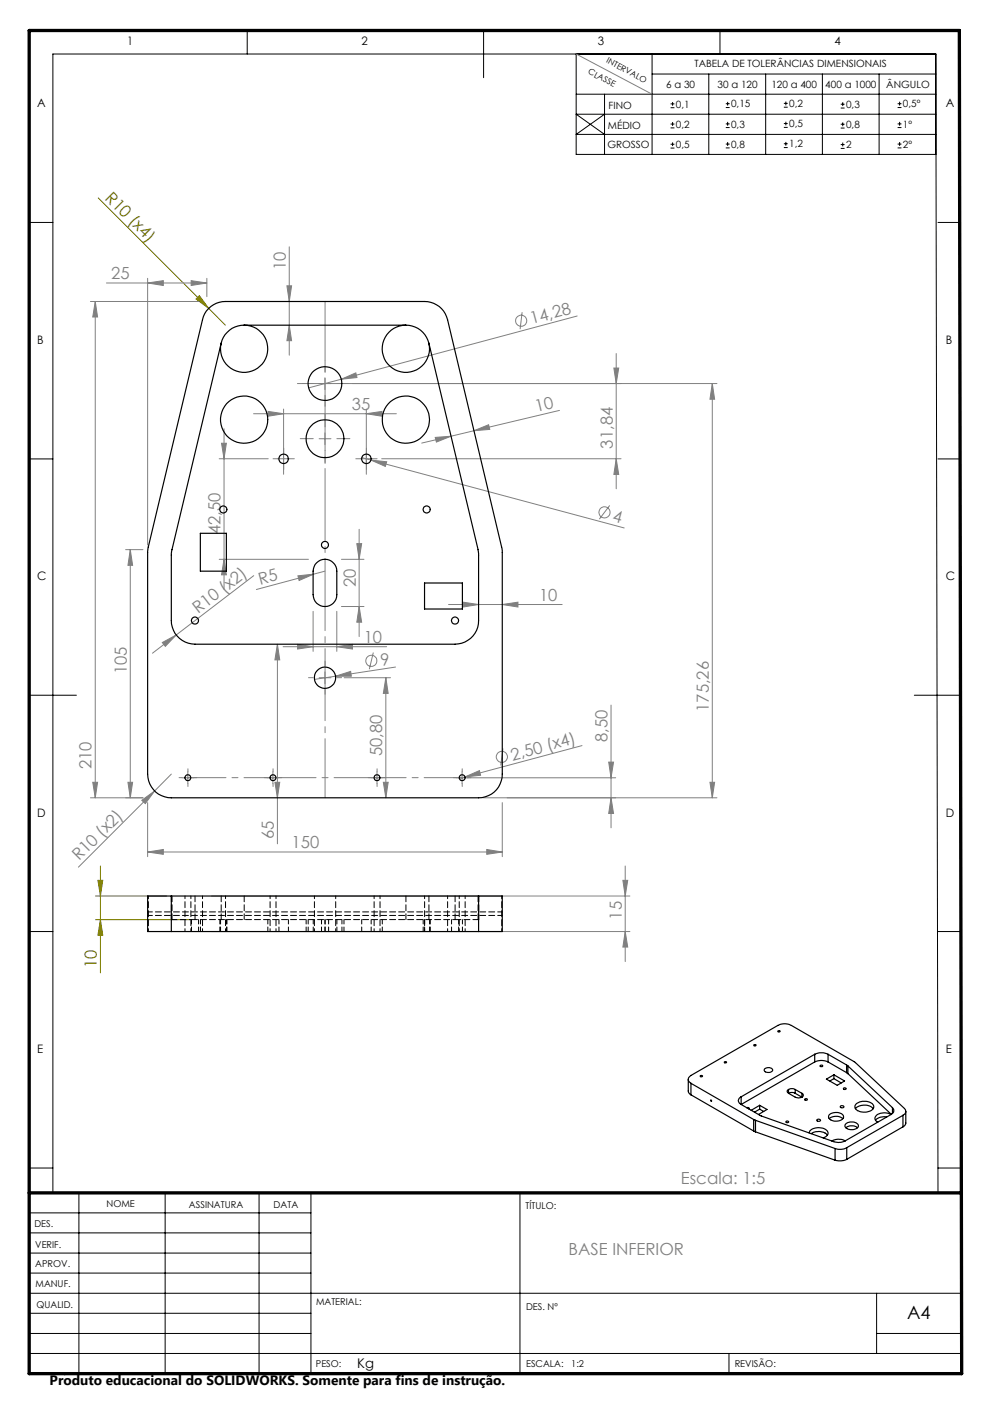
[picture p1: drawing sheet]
<svg xmlns="http://www.w3.org/2000/svg" width="210mm" height="297mm" viewBox="0 0 210 297" stroke-linecap="round" stroke-linejoin="round" font-family="sans-serif">
<g fill="none" stroke="#000" stroke-width=".21">
<path d="M52.3 6.5v4.9M102.3 6.5v9.9M121.8 19.9h76.1M121.8 11.4v21.3h76.1v-21.3M127.8 19.9v12.8M137.9 15.7h60M137.9 11.4v21.3M149.9 15.7v17M152.3 6.5v4.9M161.9 15.7v17M173.9 15.7v17M185.9 15.7v17"/>
<path d="M197.9 11.4l.5 240.9M197.9 11.4h-186.7v240.9M127.8 24.2l-6 4.2h76.1M141.8 26.2h.8M141.8 31.3h.8M141.8 27.1h.8M141.8 30.5h.8M141.8 22.8h.8M141.8 22h.8M142.2 21.6v.8M142.2 25.8v.8M142.2 30.1v.8"/>
<path d="M153.5 27h.8M153.5 26.2h.8M153.5 22.8h.8M153.5 21.9h.8M153.5 31.3h.8M153.5 30.5h.8M153.9 21.6v.7M153.9 25.8v.8M153.9 30.1v.8M165.8 26.9h.8M165.8 26.1h.8M165.8 22.7h.8"/>
<path d="M165.8 21.9h.8M165.8 31.2h.8M165.8 30.4h.8M166.2 21.5v.8M166.2 25.7v.8M166.2 30v.8M177.8 27.1h.8M177.8 26.3h.8M177.8 22.9h.8M177.8 22h.8M177.8 31.4h.8M177.8 30.6h.8"/>
<path d="M178.2 21.6v.8M178.2 25.9v.8M178.2 30.2v.8M189.8 27h.8M189.8 26.2h.8M189.8 22.8h.8M189.8 21.9h.8M189.8 31.3h.8M189.8 30.5h.8M190.3 21.5v.8M190.3 25.8v.8M190.3 30.1v.8"/>
<path d="M197.9 24.2h-76.1l6 4.2M6.2 47.1h5M198.4 47.1h4.6M6.2 97.1h5M198.4 97.1h4.7M6.2 147.1h10M193.4 147.1h9.7M6.2 197.1h5M198.4 197.1h4.8M6.2 256.6h59.6M6.2 247.1h5M16.7 252.3v38.3"/>
<path d="M34.9 252.3v38.3M54.8 252.3v38.3M65.8 252.3v38.3M110 252.3v38.3M198.4 247.1h4.9M6.2 260.8h59.6M6.2 277.8h59.6M6.2 273.6h197.1M6.2 265.1h59.6M6.2 269.3h59.6M185.4 273.6v12.7M6.2 282.1h59.6"/>
<path d="M6.2 286.3h197.1M154.2 286.3v4.3M185.4 282.1h17.9"/>
</g>
<path d="M6.2 6.5h196.7l.5 284.1h-197.2zM6.2 252.3h197.1" fill="none" stroke="#000" stroke-width=".7"/>
<g fill="none" stroke="#808080" stroke-width=".21">
<path d="M121.8 11.4l16.1 8.5M22.5 59.9h21.2M31.2 59.9l3.3-.5v1zM31.2 58.9v56.4M40.4 59.4l3.3 .5-3.3 .5zM43.7 58.9v3.9M61.2 52.2v22.9M19.1 63.8h23.6M20.1 63.8l.5 3.3h-1zM20.1 63.8v105M60.7 60.5h1l-.5 3.3zM61.2 68.8l.5 3.3h-1z"/>
<path d="M68.7 79.9v2.5M110.4 66l-.4 3.6M122.1 66.8l-49.9 13.4M129.8 77.9h1l-.5 3.2zM130.3 74.8v28.6M46.4 97h10.3M46.8 93.8h1.1l-.5 3.2zM47.4 90.7v34M53.6 87.5h30.2M56.7 87l3.3 .5-3.3 .5zM58.7 97h2.5M60 86.5v13.8"/>
<path d="M62.9 81.1h88.7M67.5 92.8h2.5M68.7 91.6v2.4M72.2 80.2l3-1.3 .3 1zM72.2 80.2l-6.9 1.9M76.2 97h2.5M76.5 96.8l2 .5M77.5 87.5l3.3-.5v1zM77.5 86.5v13.8M78.5 97.3l3.3 .4-.3 1zM78.5 97.3l53.5 14.4M80.7 97h50.6"/>
<path d="M92 92.5l3.4-.2-3.1 1.2zM95.4 92.3l-6.2 1.4M100.2 91.1l3.1-1.3 .3 1zM118.3 86.8l-22.9 5.5M130.3 97l.5 3.4h-1zM150.6 81.1l.5 3.4h-1zM150.6 81.1v87.7M26.6 116.3h3.6M27.6 116.3v52.5M27.6 116.3l.4 3.3h-.9zM46.4 118.3h18.8M47.4 118.3l.5 3.3h-1.1z"/>
<path d="M72.2 118.3h4.8M75.5 115h1l-.5 3.3zM76 112v22.7M128.9 106.9l-2.1 2.9M34.3 135.9l3-1.6-2.3 2.4zM53.7 121.8l-21.5 16.4M58.7 136.3l.5 3.3h-1.1zM58.7 136.3v42.2M59.9 136.8h21.9M62.9 136.3l3.3 .5-3.3 .5zM63 121.8l3.3-.3-3 1.3zM66.2 129.3v8.5"/>
<path d="M66.3 121.5l-12.1 3.2M68.7 120.8l-2.4 .7M71.2 136.8l3.3-.5v1zM71.2 129.3v8.5M72.2 128.3h4.8M76 128.3l.5 3.3h-1zM79 138l-.9 3.6M94.9 127.9h24M97.9 127.4l3.3 .5-3.3 .5zM106.2 127.9l3.3-.5v1zM67.5 143.4h2.5M68.7 142.1v2.5"/>
<path d="M70.9 143l3.3-1 .1 1zM70.9 143l-4.4 .7M72.8 143.4h9.8M81.6 143.4l.5 3.3h-1zM81.6 143.4v25.4M83.6 141.1l-12.7 1.9M106.4 158.3l-.5 3.6M123.1 157.7l-24.8 6.7M129.2 149.2v25.9M19.1 168.8h11.1M19.6 165.5h1l-.5 3.3zM27.1 165.5h.9l-.4 3.3z"/>
<path d="M30 169.3l2.7-2-2 2.7zM31.2 169.8v11.4M32.7 167.3l-16.1 16.1M36.2 163.8l-3.5 3.5M38.5 164.5h2.5M39.7 163.3v2.5M56.5 164.5h2.5M57.7 163.3v2.5M58.1 165.5h1.1l-.5 3.3zM78.5 164.5h2.5M79.7 163.3v2.5M81.1 165.5h1l-.5 3.3z"/>
<path d="M97.7 163.3v2.5M98.3 164.4l3.1-1.4 .2 1zM98.3 164.4l-1.2 .3M102.2 168.8h49.4M102.9 179.7l3.3 .5-3.3 .5zM106.2 169.8v11.4M128.7 161.2h1.1l-.6 3.3zM129.2 168.8l.6 3.3h-1.1zM130.2 164.5h-33.7M150.1 165.5h1l-.5 3.3zM31.2 180.2l3.3-.5v1zM31.2 180.2h75"/>
<path d="M44.7 197.1h88.5M44.7 189.5h88.5M131.7 186.2h1.1l-.6 3.3zM132.2 197.1l.6 3.2h-1.1zM132.2 183.2v20.2"/>
<circle cx="110.2" cy="67.9" r="1.18"/>
<circle cx="127.8" cy="108.4" r="1.18"/>
<circle cx="78.5" cy="139.8" r="1.18"/>
<circle cx="106.1" cy="160.1" r="1.18"/>
</g>
<path d="M20.8 41.9l23.3 23.3M41.5 63.2l.7-.7 1.9 2.7zM44.1 65.2l3.6 3.6M20.2 194.6h20M20.2 189.5h15M20.7 186.2h1l-.5 3.3zM21.2 194.6l.5 3.2h-1zM21.2 183.2v22.6" fill="none" stroke="#808000" stroke-width=".21"/>
<g fill="none" stroke="#808080" stroke-width=".21" stroke-dasharray="15.2 1.3 1.3 1.3">
<path d="M68.7 78.6v-2.3M58.7 97h-1M60 95.8v-1M60 98.3v1M61.2 97h1M66.2 92.8h-2.7M66.2 81.1h-2.3M68.7 90.3v-2.8M68.7 95.3v2.7M68.7 83.6v2.3M71.2 92.8h2.8M71.2 81.1h2.4"/>
<path d="M76.2 97h-1M77.5 95.8v-1M77.5 98.3v1M78.7 97h1M66.2 143.4h-1M68.7 140.9v-1M68.7 145.9v1M71.2 143.4h1M38.5 164.5h-.6M39.7 163.3v-.7M39.7 165.8v.6M41 164.5h.6"/>
<path d="M56.5 164.5h-.6M57.7 163.3v-.7M57.7 165.8v.6M59 164.5h.6M78.5 164.5h-.6M79.7 163.3v-.7M79.7 165.8v.6M81 164.5h.6M96.5 164.5h-.6M97.7 163.3v-.7M97.7 165.8v.6M99 164.5h.6"/>
</g>
<path d="M68.7 63.8v105" fill="none" stroke="#808080" stroke-width=".21" stroke-dasharray="15.2 1.3 1.3 1.3" stroke-dashoffset="2.7"/>
<path d="M39.7 164.5h58" fill="none" stroke="#808080" stroke-width=".21" stroke-dasharray="15.2 1.3 1.3 1.3" stroke-dashoffset="7.2"/>
<path d="M128.7 161.2h1.1l-.6 3.3zM129.2 168.8l.6 3.3h-1.1z" fill="#808080"/>
<g fill="#808000">
<path d="M41.5 63.2l.7-.7 1.9 2.7z"/>
<path d="M21.2 194.6l.5 3.2h-1zM20.7 186.2h1l-.5 3.3z"/>
</g>
<g fill="#808080">
<path d="M70.9 143l3.3-1 .1 1z"/>
<path d="M72.2 80.2l3-1.3 .3 1z"/>
<path d="M63 121.8l3.3-.3-3 1.3z"/>
<path d="M98.3 164.4l3.1-1.4 .2 1z"/>
<path d="M34.3 135.9l3-1.6-2.3 2.4z"/>
<path d="M30 169.3l2.7-2-2 2.7z"/>
<path d="M78.5 97.3l3.3 .4-.3 1z"/>
<path d="M97.9 127.4l3.3 .5-3.3 .5zM106.2 127.9l3.3-.5v1zM62.9 136.3l3.3 .5-3.3 .5zM71.2 136.8l3.3-.5v1z"/>
<path d="M102.9 179.7l3.3 .5-3.3 .5zM31.2 180.2l3.3-.5v1zM40.4 59.4l3.3 .5-3.3 .5zM31.2 59.9l3.3-.5v1zM77.5 87.5l3.3-.5v1zM56.7 87l3.3 .5-3.3 .5z"/>
<path d="M92 92.5l3.4-.2-3.1 1.2zM100.2 91.1l3.1-1.3 .3 1z"/>
<path d="M132.2 197.1l.6 3.2h-1.1zM131.7 186.2h1.1l-.6 3.3z"/>
<path d="M27.1 165.5h.9l-.4 3.3zM27.6 116.3l.4 3.3h-.9zM61.2 68.8l.5 3.3h-1zM60.7 60.5h1l-.5 3.3zM47.4 118.3l.5 3.3h-1.1zM46.8 93.8h1.1l-.5 3.2zM76 128.3l.5 3.3h-1zM75.5 115h1l-.5 3.3z"/>
<path d="M81.6 143.4l.5 3.3h-1zM81.1 165.5h1l-.5 3.3zM150.6 81.1l.5 3.4h-1zM150.1 165.5h1l-.5 3.3zM20.1 63.8l.5 3.3h-1zM19.6 165.5h1l-.5 3.3zM58.7 136.3l.5 3.3h-1.1zM58.1 165.5h1.1l-.5 3.3zM129.8 77.9h1l-.5 3.2zM130.3 97l.5 3.4h-1z"/>
</g>
<g fill="none" stroke="#000" stroke-width=".25">
<path d="M44.1 65.3a4.9 4.9 0 0 1 3.6-1.5h42.1a4.9 4.9 0 0 1 4.9 3.8l11.5 48.8v47.4a5 5 0 0 1-5 5h-65a5 5 0 0 1-5-5v-47.2l11.6-49a4.4 4.4 0 0 1 1.3-2.3zM46.8 72.6l-10.5 44.1-.1 14.6a5 5 0 0 0 5 5h55a5 5 0 0 0 5-5l-.1-15-10.4-43.7M51.6 68.8a5 5 0 0 0-4.8 3.8M51.6 68.8a5 5 0 0 1 5 5.4 5 5 0 0 1-5.8 4.5 5 5 0 0 1-4-6.1M51.6 68.8h34.2M85.8 68.8a5 5 0 0 1 4.9 3.8M85.8 68.8a5 5 0 0 0-4.9 5.4 5 5 0 0 0 5.7 4.5 5 5 0 0 0 4.1-6.1M42.4 112.8h5.5v8h-5.5zM67 119.1a2.49 2.49 0 0 1 2.7-.6 2.49 2.49 0 0 1 1.5 2.3v5a2.5 2.5 0 0 1-2.5 2.5 2.5 2.5 0 0 1-2.5-2.5v-5a2.72 2.72 0 0 1 .8-1.7zM89.8 123.3h8v5.5h-8zM36.2 189.5h-5v7.6h5M36.2 189.5v7.6"/>
<path d="M36.2 189.5h65M36.2 197.1h65M101.2 189.5h5v7.6h-5M101.2 189.5v7.6M145.6 228.3v2.6l.1 .3 .4 .4M146.1 229.2a.89 .89 0 0 1-.5-.9 .89 .89 0 0 1 .5-.8l18.4-10.6a3 3 0 0 1 2.9 0l13.3 7.7 10.6 9.9a.84 .84 0 0 1-.3 1.4M146.1 229.2l13.3 7.6M146.1 229.2v2.4M146.1 231.6l13.3 7.7M148.1 227.5l.5 .1a.21 .21 0 0 1-.3 .2 .21 .21 0 0 1-.2-.3zM153.2 224.6h.3l.2 .1-.3 .2zM156.7 233.6l4.2 2.4 15.4 5.5a3.3 3.3 0 0 0 2.5-.2"/>
<path d="M156.7 232a.85 .85 0 0 0-.6 .8 .85 .85 0 0 0 .6 .8M156.7 232v1.6M157.9 234.3h.1a.24 .24 0 0 1 .3 0 .24 .24 0 0 1 .1 .3M159.4 236.8l.4 .2M159.4 239.3l.4 .1M159.4 236.8v2.5M159.5 221h.4a.21 .21 0 0 1-.3 .3 .21 .21 0 0 1-.1-.3zM159.8 237l16.8 6M159.8 239.4l16.8 6M159.8 237v2.4M160.7 233.8l1.5 .9-1.8 1.1M160.7 233.8l-1.8 1.1"/>
<path d="M160.7 233.8v.8M160.7 234.6l-1.1 .7M160.7 234.6l.8 .5M161.7 226.1h.1a.96 .96 0 0 1 1.6 .4 1.09 1.09 0 0 1-1.8-.2zM166.2 237.3a.3 .3 0 0 1 .3-.2 .3 .3 0 0 1 .3 .3 .33 .33 0 0 1-.6-.1zM166.8 230.5a1.5 1.5 0 0 1 1.4 0M166.8 230.5a.43 .43 0 0 0-.3 .4 .43 .43 0 0 0 .3 .4M166.8 231.3l1.4 .8a1.5 1.5 0 0 0 1.4 0M166.8 231.3a1.5 1.5 0 0 1 1.4 0M166.8 230.5v.8M168.2 230.5l1.4 .8M168.2 230.5v.8"/>
<path d="M168.2 231.3l1.4 .8M169.6 231.3a.42 .42 0 0 1 .3 .4 .42 .42 0 0 1-.3 .4M169.6 231.3v.8M170.2 232.5a.28 .28 0 0 1 .3-.1 .28 .28 0 0 1 .2 .3h-.1a.25 .25 0 0 1-.3 .1 .25 .25 0 0 1-.1-.3zM171.1 239.6a2.23 2.23 0 0 1 2.9-.9 1 1 0 0 1 1 .6 1 1 0 0 1-.3 1.1l-.6 .3M171.5 239.8a2.78 2.78 0 0 1 3.5 .3M172.3 223a3.3 3.3 0 0 1 2.8 0M172.3 224.6a3.3 3.3 0 0 1 2.8 0M172.3 223l-15.6 9M172.3 224.6l-15.6 9M172.3 223v1.6M172.8 236.9a.35 .35 0 0 1 .4-.2 .35 .35 0 0 1 .2 .5 .38 .38 0 0 1-.4 0 .38 .38 0 0 1-.2-.3z"/>
<path d="M173.4 225.4h.1a.27 .27 0 0 1 .3-.1 .27 .27 0 0 1 .2 .3 .3 .3 0 0 1-.4 .1 .3 .3 0 0 1-.2-.3zM174.8 228.3l1.6-.9 2.2 1.3-1.5 .9zM175.1 223l3.9 2.3M175.1 224.6l3.9 2.3M175.1 223v1.6M175.4 236.6a2.36 2.36 0 0 1 2.9 0M175.4 235.8a2.1 2.1 0 0 1 3 .3 1.25 1.25 0 0 1-1.7 1.1 1.15 1.15 0 0 1-1.4-1.2zM176.4 227.4v.8M176.4 228.2l1.5 .9M176.4 228.2l-.9 .5M177.8 234l.1-.1a.34 .34 0 0 1 .4 0 .34 .34 0 0 1 .1 .3l-.1 .1a.34 .34 0 0 1-.4 .1 .34 .34 0 0 1-.1-.4zM178.4 230.2l.1-.1a.25 .25 0 0 1 .3 0 .25 .25 0 0 1 .1 .3 .28 .28 0 0 1-.3 .1 .28 .28 0 0 1-.2-.3z"/>
<path d="M178.9 237.8a1.8 1.8 0 0 1 2.6 .3 1.62 1.62 0 0 1-2.4 .6 .56 .56 0 0 1-.2-.9zM178.9 238.5h.1a2.16 2.16 0 0 1 2.4 0M179 225.3l.3 .2M179 226.9l.3 .2M179 225.3v1.6M179.3 225.5l9.4 8.8M179.3 227.1l9.2 8.6M179.3 225.5v1.6M180.9 234.5a2.72 2.72 0 0 1 3.7 0M181.1 233.5a2.64 2.64 0 0 1 3.6 .4 1.41 1.41 0 0 1-1.6 1.4 2.15 2.15 0 0 1-2.3-1.1zM187.5 236.3h-.2a2.3 2.3 0 0 0-2.1 .7M188.5 235.8a2.77 2.77 0 0 0-3.4 .4 .81 .81 0 0 0 .5 1.2"/>
<path d="M188.5 235.8l-9.7 5.5M188.7 234.3a.86 .86 0 0 1-.2 1.5M188.7 234.3v1.2M191 235.9l-11.9 6.9M191 235.9v2.5M191 238.4l-11.9 6.8M191.6 235.1v2.6l-.6 .7M176.6 243v2.4M178.8 241.3h-.1a2.99 2.99 0 0 0-2.8 .1M179.1 242.8a3 3 0 0 1-2.5 .2M179.1 245.2l-1.2 .4-1.3-.2M179.1 242.8v2.4"/>
<circle cx="51.6" cy="88.8" r="5"/>
<circle cx="60" cy="97.1" r=".99"/>
<circle cx="68.7" cy="81.2" r="3.6"/>
<circle cx="68.7" cy="92.8" r="4"/>
<circle cx="77.5" cy="97.1" r="1"/>
<circle cx="85.8" cy="88.8" r="5"/>
<circle cx="47.2" cy="107.8" r=".74"/>
<circle cx="68.7" cy="115.3" r=".74"/>
<circle cx="90.2" cy="107.8" r=".74"/>
<circle cx="41.2" cy="131.3" r=".75"/>
<circle cx="96.2" cy="131.3" r=".75"/>
<circle cx="68.7" cy="143.4" r="2.25"/>
<circle cx="39.7" cy="164.5" r=".63"/>
<circle cx="57.7" cy="164.5" r=".62"/>
<circle cx="79.7" cy="164.5" r=".63"/>
<circle cx="97.7" cy="164.5" r=".63"/>
<circle cx="164.7" cy="218.1" r=".2"/>
<circle cx="150.4" cy="232.8" r=".14"/>
</g>
<path d="M36.2 189.5v5M36.2 194.5h5M36.4 189.5v5M41.2 194.5v-5M46.8 194.5v-5M51.6 189.5v5M85.8 194.5v-5M90.7 189.5v5M96.2 189.5v5M96.2 194.5h5M101.1 194.5v-5M101.2 194.5v-5" fill="none" stroke="#000" stroke-width=".21" stroke-dasharray="1.3 .6"/>
<path d="M96.2 194.5h-55" fill="none" stroke="#000" stroke-width=".21" stroke-dasharray="1.3 .6" stroke-dashoffset=".8"/>
<g fill="none" stroke="#000" stroke-width=".21" stroke-dasharray="1.3 .6" stroke-dashoffset=".3">
<path d="M31.2 193.7h75M40.5 194.5v2.5M42 197v-2.5M42.4 194.5v2.5M46.5 194.5v2.5M46.6 194.5v2.5M47.9 194.5v2.5M48 197v-2.5M56.6 197v-2.5M59 194.5v2.5M61 197v-2.5M64.7 194.5v2.5"/>
<path d="M65.2 194.5v2.5M66.2 194.5v2.5M68 194.5v2.5M68.7 194.5v2.5M69.5 197v-2.5M71.2 197v-2.5M72.3 197v-2.5M72.7 197v-2.5M76.5 194.5v2.5M78.5 197v-2.5M80.8 194.5v2.5M89.5 194.5v2.5"/>
<path d="M89.8 194.5v2.5M90.8 197v-2.5M91 197v-2.5M95.5 194.5v2.5M97 197v-2.5M97.8 194.5v2.5M106.2 192.9h-75"/>
</g>
<g fill="none" stroke="#000" stroke-width=".21" stroke-dasharray="1.3 .6" stroke-dashoffset=".7">
<path d="M31.4 197v-7.5M39.1 189.5v7.5M40.4 197v-7.5M42.8 189.5v7.5M47.7 197v-7.5M57.1 189.5v7.5M58.4 197v-7.5M66.5 189.5v7.5M71 197v-7.5M79.1 189.5v7.5M80.4 197v-7.5M89.8 189.5v7.5"/>
<path d="M94.7 197v-7.5M97.1 189.5v7.5M98.4 197v-7.5M106.1 189.5v7.5"/>
</g>
<text font-size="3.9" x="191.8" y="279.1">A4</text>
<g font-size="3.5" fill="#808000">
<text x="22" y="42" transform="rotate(45 22 42)">R10 (x4)</text>
<text x="20.5" y="204.8" transform="rotate(-90 20.5 204.8)">10</text>
</g>
<g font-size="3.5" fill="#808080">
<text x="23.5" y="59.1">25</text>
<text x="60.4" y="57.1" transform="rotate(-90 60.4 57.1)">10</text>
<text x="112.5" y="68.6" transform="rotate(-15 112.5 68.6)">14,28</text>
<text x="74.4" y="86.8">35</text>
<text x="113.4" y="87.2" transform="rotate(-13 113.4 87.2)">10</text>
<text x="129.6" y="94.9" transform="rotate(-90 129.6 94.9)">31,84</text>
<text x="46.6" y="113" transform="rotate(-90 46.6 113)">42,50</text>
<text x="129.4" y="110.2" transform="rotate(15 129.4 110.2)">4</text>
<text x="55" y="123.7" transform="rotate(-15 55 123.7)">R5</text>
<text x="75.2" y="124.2" transform="rotate(-90 75.2 124.2)">20</text>
<text x="41.9" y="129.9" transform="rotate(-38 41.9 129.9)">R10 (x2)</text>
<text x="114" y="127.1">10</text>
<text x="76.9" y="136">10</text>
<text x="26.8" y="142.6" transform="rotate(-90 26.8 142.6)">105</text>
<text x="80.7" y="140.8" transform="rotate(-9 80.7 140.8)">9</text>
<text x="149.9" y="150.6" transform="rotate(-90 149.9 150.6)">175,26</text>
<text x="80.8" y="160" transform="rotate(-90 80.8 160)">50,80</text>
<text x="108.4" y="160.9" transform="rotate(-15 108.4 160.9)">2,50 (x4)</text>
<text x="128.5" y="156.9" transform="rotate(-90 128.5 156.9)">8,50</text>
<text x="19.4" y="162.8" transform="rotate(-90 19.4 162.8)">210</text>
<text x="57.9" y="177.5" transform="rotate(-90 57.9 177.5)">65</text>
<text x="61.7" y="179.4">150</text>
<text x="16.7" y="182.2" transform="rotate(-45 16.7 182.2)">R10 (x2)</text>
<text x="131.5" y="194.5" transform="rotate(-90 131.5 194.5)">15</text>
<text x="144" y="250.4">Escala: 1:5</text>
<text x="120.2" y="265.5">BASE INFERIOR</text>
</g>
<text font-size="2.9" x="10.5" y="292.9">Produto educacional do SOLIDWORKS. Somente para fins de instrução.</text>
<text font-size="2.8" x="75.6" y="289.4">Kg</text>
<g font-size="2.5">
<text x="26.9" y="9.6">1</text>
<text x="76.5" y="9.6">2</text>
<text x="126.5" y="9.6">3</text>
<text x="176.5" y="9.6">4</text>
<text x="7.9" y="22.7">A</text>
<text x="200.1" y="22.7">A</text>
<text x="7.9" y="72.7">B</text>
<text x="200.1" y="72.7">B</text>
<text x="7.9" y="122.7">C</text>
<text x="200.1" y="122.7">C</text>
<text x="7.9" y="172.7">D</text>
<text x="200.1" y="172.7">D</text>
<text x="7.9" y="222.7">E</text>
<text x="200.1" y="222.7">E</text>
</g>
<g font-size="2.1">
<text x="146.9" y="14.1">TABELA DE TOLERÂNCIAS DIMENSIONAIS</text>
<text x="128.7" y="23.1">FINO</text>
<text x="140.9" y="18.5">6 a 30</text>
<text x="142.9" y="22.8">0,1</text>
<text x="151.8" y="18.5">30 a 120</text>
<text x="154.6" y="22.7">0,15</text>
<text x="163.1" y="18.5">120 a 400</text>
<text x="166.9" y="22.7">0,2</text>
<text x="174.5" y="18.5">400 a 1000</text>
<text x="178.9" y="22.8">0,3</text>
<text x="187.4" y="18.5">ÂNGULO</text>
<text x="190.9" y="22.7">0,5º</text>
<text x="128.6" y="27.2">MÉDIO</text>
<text x="142.9" y="27">0,2</text>
<text x="154.6" y="27">0,3</text>
<text x="166.9" y="26.9">0,5</text>
<text x="178.9" y="27.1">0,8</text>
<text x="190.9" y="27">1º</text>
<text x="128.5" y="31.3">GROSSO</text>
<text x="142.9" y="31.3">0,5</text>
<text x="154.6" y="31.3">0,8</text>
<text x="166.9" y="31.2">1,2</text>
<text x="178.9" y="31.4">2</text>
<text x="190.9" y="31.3">2º</text>
</g>
<g font-size="2">
<text x="22.5" y="255.4">NOME</text>
<text x="40" y="255.5">ASSINATURA</text>
<text x="57.9" y="255.5">DATA</text>
<text x="111.1" y="255.8">TÍTULO:</text>
<text x="7.3" y="259.6">DES.</text>
<text x="7.5" y="263.9">VERIF.</text>
<text x="7.5" y="268">APROV.</text>
<text x="7.5" y="272.3">MANUF.</text>
<text x="7.7" y="276.7">QUALID.</text>
<text x="66.8" y="276.1">MATERIAL:</text>
<text x="111.3" y="277.2">DES. Nº</text>
<text x="66.8" y="289.1">PESO:</text>
<text x="111.3" y="289.2">ESCALA:</text>
<text x="120.8" y="289.2">1:2</text>
<text x="155.4" y="289.2">REVISÃO:</text>
</g>
<g font-size="1.8">
<text x="124.3" y="15.5" transform="rotate(28 124.3 15.5)">CLASSE</text>
<text x="128.1" y="13.2" transform="rotate(28 128.1 13.2)">INTERVALO</text>
</g>
</svg>
